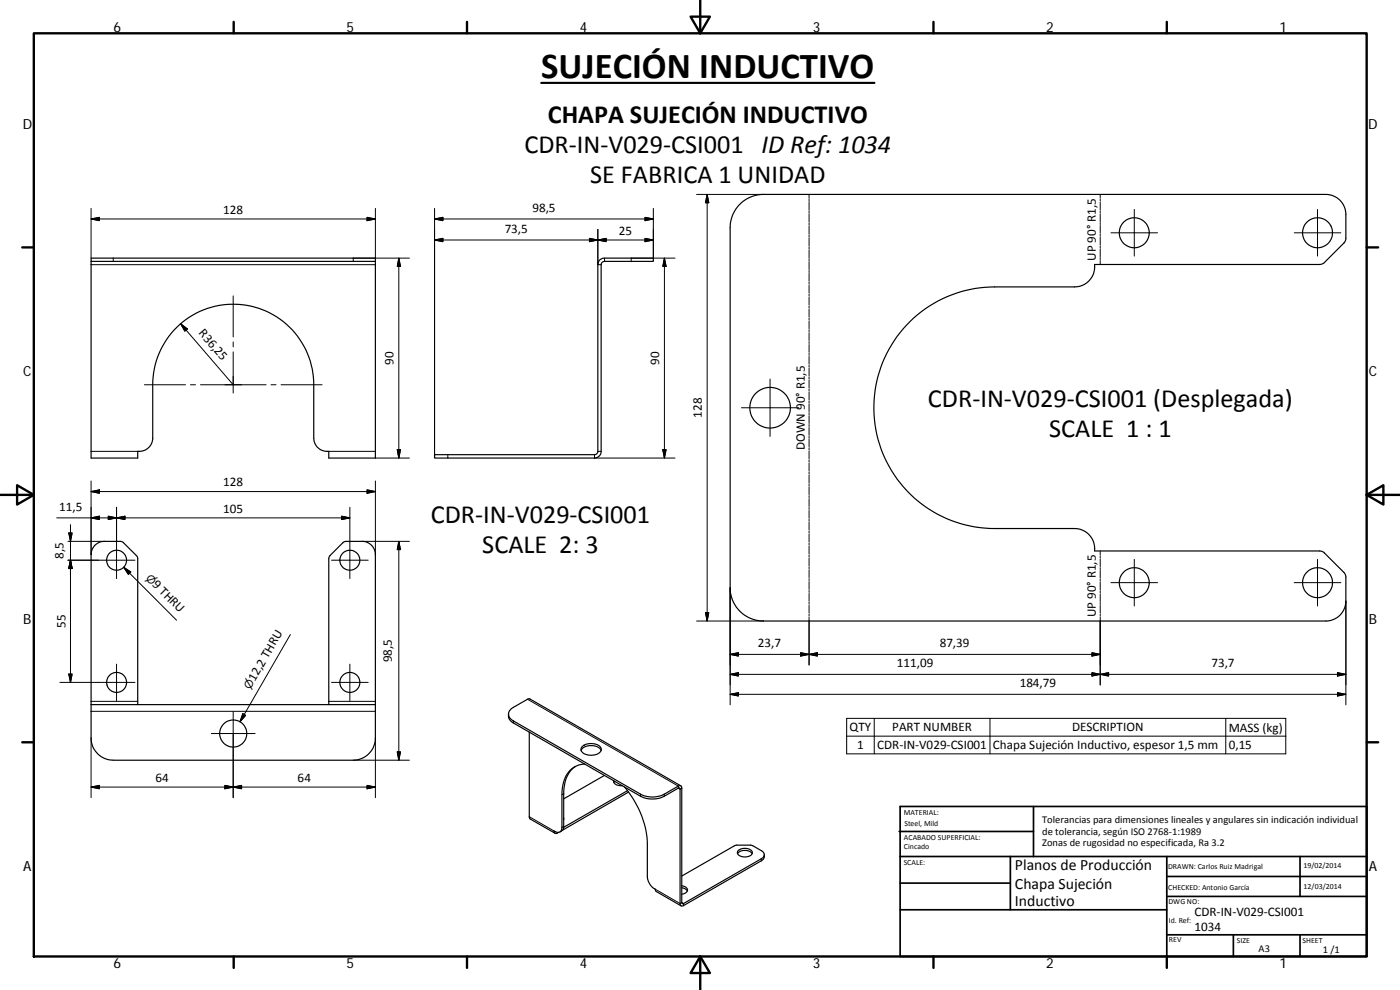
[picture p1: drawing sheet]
<svg xmlns="http://www.w3.org/2000/svg" width="420mm" height="297mm" viewBox="0 0 420 297" stroke-linecap="round" stroke-linejoin="round" font-family="sans-serif">
<g fill="none" stroke="#000" stroke-width=".36">
<path d="M27.3 77.4h85.4v1h-85.4zM27.3 78.4v59h14v-2a4.1 4.1 0 0 0 4.5-4v-16a24.2 24.2 0 0 1 24.2-24.1 24.2 24.2 0 0 1 24.2 24.1v16a4.1 4.1 0 0 0 4.5 4v2h14v-59M179.9 78.1l.8-.6 .7-.1h14.7v1h-14.7l-.6 .3-.4 .5v56.2a2 2 0 0 1-2 2h-48v-1h48l.8-.3 .2-.7v-56zM221.8 61.5a10 10 0 0 1 7.3-3.2h168.8a6 6 0 0 1 6 6v7.2l-.2 .9-6.4 6.6-.9 .3-67.9 .1a6.1 6.1 0 0 1-6 6.7h-24a36.2 36.2 0 0 0-36.2 36.2 36.2 36.2 0 0 0 36.2 36.3h24a6.1 6.1 0 0 1 6 6.7l67.9 .1 .9 .3 6.4 6.6 .2 .9v7.1a6 6 0 0 1-6 6h-168.8a10 10 0 0 1-10-10v-108a9.9 9.9 0 0 1 2.7-6.8zM27.3 211.4v-45a4 4 0 0 1 4-4l5.3 .1 4.3 4.2 .4 .7v44M27.3 211.4h85.4M98.7 211.4v-44l.3-.7 4.4-4.2 5.3-.1a4 4 0 0 1 4 4v45M112.7 211.4v10a6.7 6.7 0 0 1-6.7 6.7h-72a6.6 6.6 0 0 1-6.7-6.7v-10M152.6 214.3a2.48 2.48 0 0 0 1.5 2.6l38.1 22a8 8 0 0 0 7.1 0l4.4-2.5 .3 .1 .1 34.6a.63 .63 0 0 0 .3 .7 .63 .63 0 0 0 .7-.1l23.4-13.4 .7-.6 .2-1.2M158.8 219.6l.1 25.8 7.7 4.6M172.7 230a9.3 9.3 0 0 0-3.5 8.1v10.1l-.4 1-.8 .4M174.4 225.2a3.8 3.8 0 0 1 6 0"/>
<path d="M174.7 224a4.1 4.1 0 0 1 5.6 .4 1.82 1.82 0 0 1-2 2.1 3.3 3.3 0 0 1-3.9-1.6zM175.5 229.3a7.1 7.1 0 0 0-6.6 6.7l-.3 2.4v9.8a1.36 1.36 0 0 1-.7 1.5 1.36 1.36 0 0 1-1.6-.4 .75 .75 0 0 0 .5 .8 .75 .75 0 0 0 .8-.4M181.4 232.7l-12.2 7M184.2 234.3a1.94 1.94 0 0 0 2.6 1.4M184.5 234.4l-.3 .4M187.4 236.1a28.1 28.1 0 0 1 6.9 17.1v9.8a4.7 4.7 0 0 0 2.4 3.8l.3 .7 7.4 4.3M188.3 237.2l-19.1 11M188.6 237.7l-19.7 11.4M204.3 235.8l-45.4-26.2-4.8 2.6a2.15 2.15 0 0 0-1.5 2.1 2.15 2.15 0 0 0 1.5 2l38.1 22a7.8 7.8 0 0 0 7.1 0l4.3-2.4a.63 .63 0 0 1 .7-.1 .63 .63 0 0 1 .3 .7l.1 34.6h.4l23.4-13.4a1.28 1.28 0 0 0 .9-1.3 1.28 1.28 0 0 0-.9-1.2l-3.1-1.6-4.8 .1-16 9.1M169.2 245.4v.5M221.3 256.1a2.94 2.94 0 0 1 4.4 0M221.7 255.1a2.89 2.89 0 0 1 4.1 .6 2.21 2.21 0 0 1-3.2 1.3 1.13 1.13 0 0 1-1.1-.6 1.13 1.13 0 0 1 .2-1.3z"/>
<path d="M204.6 266.4l1.2 .4 .5 .6M204.6 265.8a1.35 1.35 0 0 1 1.6 1.7l-.6 .5-1 .3"/>
<circle cx="340.4" cy="69.8" r="4.5"/>
<circle cx="395.4" cy="69.8" r="4.5"/>
<circle cx="231.1" cy="122.4" r="6.1"/>
<circle cx="35" cy="168.1" r="3"/>
<circle cx="105" cy="168.1" r="2.99"/>
<circle cx="340.4" cy="174.8" r="4.5"/>
<circle cx="395.4" cy="174.8" r="4.5"/>
<circle cx="35" cy="204.7" r="3"/>
<circle cx="105" cy="204.7" r="3"/>
<circle cx="70" cy="220.1" r="4.1"/>
</g>
<g fill="none" stroke="#000" stroke-width=".3">
<path d="M209.1 58.3h20M212.2 58.3v128M212.2 58.3l.5 2.5h-1zM242.8 58.3v1.2M242.8 59.8v.6M330.2 58.3v1.2M330.2 59.8v.6M27.3 79.4h85.4M27.3 65.7l2.5-.5v1zM27.3 65.7h85.4M27.3 62.5v14.9M34 77.4v1"/>
<path d="M110.2 65.2l2.5 .5-2.5 .5zM112.7 62.5v14.9M119.7 77.4v60M119.7 77.4l.5 2.5h-1zM122.9 77.4h-16.9v1M130.4 62.5v73.9M130.4 72l2.5-.5v1zM130.4 65.7l2.5-.5v1zM130.4 65.7h65.7M130.4 72h65.7M176.9 71.5l2.5 .5-2.5 .5zM179.4 72l2.5-.5v1z"/>
<path d="M179.4 68.8v10.6h1M181.4 77.4v1M193.6 65.2l2.5 .5-2.5 .5zM193.6 71.5l2.5 .5-2.5 .5zM196.1 62.5v14.9M199.4 77.4v60M199.4 77.4l.5 2.5h-1zM202.6 77.4h-13.2v1M242.8 60.7v2.4M242.8 63.4v.6M242.8 64.3v2.4M242.8 66.9v.6"/>
<path d="M242.8 67.8v2.4M242.8 70.5v.6M242.8 71.4v2.4M242.8 74v.7M242.8 74.9v2.4M242.8 77.6v.6M242.8 78.5v2.4M330.2 60.7v2.3M330.2 63.3v.6M330.2 64.2v2.3M330.2 66.8v.6M330.2 67.7v2.3"/>
<path d="M330.2 70.3v.6M330.2 71.2v2.3M330.2 73.8v.6M330.2 74.7v2.3M330.2 77.3v.6M330.2 78.2v1.2M333.4 69.8h14M340.4 62.8v14M388.4 69.8h14M395.4 62.8v14M54.2 97.1l15.8 18.3M54.2 97.1l2 1.6-.7 .7z"/>
<path d="M70 88.8v12.3M242.8 81.2v.6M242.8 82v2.4M242.8 84.7v.6M242.8 85.6v2.3M242.8 88.3v.5M242.8 89.2v2.3M242.8 91.8v.6M242.8 92.7v2.4M242.8 95.4v.5M242.8 96.3v2.3M242.8 98.9v.6"/>
<path d="M242.8 99.8v2.4M43.3 115.4h12.4M57.2 115.4h1.5M60.2 115.4h19.7M70 102.6v1.5M70 105.6v12.3M81.3 115.4h1.5M84.3 115.4h12.4M231.1 113.7v17.2M242.8 102.5v.6M242.8 103.4v2.3M242.8 106v.6"/>
<path d="M242.8 106.9v2.4M242.8 109.6v.6M242.8 110.5v2.3M242.8 113.2v.5M242.8 114v2.4M242.8 116.7v.6M242.8 117.6v2.4M27.3 135.4h14M98.7 135.4h14M112.7 137.4h10.2M119.2 134.9h1l-.5 2.5zM134.4 136.4v1"/>
<path d="M178.4 136.4v1h24.2M179.4 135.4h1M198.9 134.9h1l-.5 2.5zM222.5 122.3h17.2M242.8 120.3v.5M242.8 121.2v2.3M242.8 123.8v.6M242.8 124.7v2.4M242.8 127.4v.6M242.8 128.3v2.3M242.8 130.9v.6M242.8 131.8v2.4"/>
<path d="M242.8 134.5v.6M242.8 135.4v2.3M242.8 138v.6M242.8 138.9v2.4M17 155.4h88M20.6 159.9h1l-.4 2.5zM21.2 157.4v47.3M27.3 147.5l2.5-.5v1zM27.3 155.4l2.5-.5v1zM27.3 147.5h85.4M27.3 144.3v22.1M32.5 154.9l2.5 .5-2.5 .5z"/>
<path d="M35 152.2v21.4M35 155.4l2.5-.5v1zM102.5 154.9l2.5 .5-2.5 .5zM105 152.2v21.4M110.2 147l2.5 .5-2.5 .5zM112.7 144.3v22.1M242.8 141.6v.6M242.8 142.5v2.3M242.8 145.2v.5M242.8 146.1v2.3M242.8 148.7v.6M242.8 149.6v2.4"/>
<path d="M242.8 152.3v.5M242.8 153.2v2.3M242.8 155.8v.6M242.8 156.7v2.4M242.8 159.4v.6M20.4 162.4h10.9M20.4 168.1h20.1M21.2 168.1l.4 2.5h-1zM37.1 170.2l2.2 1.4-.8 .7zM37.1 170.2l15.9 15.9M99.5 168.1h11M108.7 162.4h14.2"/>
<path d="M119.7 162.4v65.7M119.7 162.4l.5 2.5h-1zM219.1 176.3v35.2M242.8 160.3v2.3M242.8 162.9v.6M242.8 163.8v2.4M242.8 166.5v.6M242.8 167.4v2.3M242.8 170.1v.5M242.8 170.9v2.4M242.8 173.6v.6M242.8 174.5v2.3"/>
<path d="M242.8 177.2v.5M242.8 178.1v2.3M330.2 165.3v1.2M330.2 166.8v.6M330.2 167.7v2.3M330.2 170.3v.6M330.2 171.2v2.3M330.2 173.8v.6M330.2 174.7v2.3M330.2 177.3v.6M330.2 178.2v2.3M333.4 174.8h14"/>
<path d="M340.4 167.8v14M388.4 174.8h14M395.4 167.8v14M35 199.3v10.9M87.2 190.4l-15.2 26.2M105 199.3v10.9M209.1 186.3h20M211.7 183.8h1l-.5 2.5zM219.1 196.3l2.5-.5v1zM219.1 196.3h111.1M240.3 195.8l2.5 .5-2.5 .5zM242.8 196.3l2.5-.5v1z"/>
<path d="M242.8 180.7v.6M242.8 181.6v2.4M242.8 184.3v.5M242.8 185.2v14.3M327.7 195.8l2.5 .5-2.5 .5zM330.2 180.8v.6M330.2 181.7v2.3M330.2 184.3v.6M330.2 185.2v20.3M403.9 180.3v31.2M18 204.7h22.5M20.6 202.2h1l-.4 2.5z"/>
<path d="M27.3 213.4h85.4M27.3 210.4h14M70 213.5v25.8M72.9 214.1l.8 .6-1.7 1.9zM98.7 210.4h14M99.5 204.7h11M154.1 216.3v.6M158.3 209.8l45.3 26.1v.6l.5 .3 .5-.3M219.1 208.3l2.5-.5v1zM219.1 202.3l2.5-.5v1zM219.1 202.3h184.8M219.1 208.3h184.8"/>
<path d="M254.1 215.5h131.8v10.7h-131.8zM262.4 215.5v10.7M297.1 215.5v10.7M327.7 201.8l2.5 .5-2.5 .5zM330.2 202.3l2.5-.5v1zM367.9 215.5v10.7M401.4 201.8l2.5 .5-2.5 .5zM401.4 207.8l2.5 .5-2.5 .5zM27.3 221.4v17.9M27.3 236.2l2.5-.6v1.1zM27.3 236.2h85.4M63.4 220.1h13.2"/>
<path d="M67.5 235.6l2.5 .6-2.5 .5zM70 236.2l2.5-.6v1.1zM106 228.1h16.9M110.2 235.6l2.5 .6-2.5 .5zM112.7 221.4v17.9M119.2 225.6h1l-.5 2.5zM169.2 238.1l-.6 .3M192.2 238.3v.6M199.3 238.3v.6M254.1 220.9h131.8M158.8 245l7.5 4.3M169.2 247.9l-.6 .3"/>
<path d="M228.5 257.7v.6M196.7 266.8l7.4 4.3 .5-.3 .5 .3v.6"/>
</g>
<g fill="none" stroke="#000" stroke-width=".71">
<path d="M10.1 10h400.1v277h-400.1zM70.1 6.6v3.4M140.2 6.6v3.4M207.3 5h5.8l-2.9 5zM210.2 0v10M280.2 6.6v3.4M350.2 6.6v3.4M6.7 74.2h3.4M410.2 74.2h3.4M.2 148.5h9.9M5.1 145.6l5 2.9-5 2.9zM410.2 148.5l5-2.9v5.8z"/>
<path d="M410.2 148.5h9.9M6.7 222.7h3.4M410.2 222.7h3.4M70.1 287v3.4M140.2 287v3.4M210.2 287l2.9 5h-5.8zM210.2 287v10M280.2 287v3.4M350.2 287v3.4"/>
</g>
<g fill="none" stroke="#000" stroke-width=".51">
<path d="M269.8 249.5h40.4M270.1 257h140.1M270.1 242h140.1v45h-140.1zM303.2 257v16M310.2 242v15M350.2 257v30M390.2 257v12M270.1 273h80.1M270.1 265h33.1M350.2 269h60M350.2 263h60M350.2 280.5h60"/>
<path d="M370.2 280.5v6.5M390.2 280.5v6.5"/>
</g>
<g fill="#000" stroke="#000" stroke-width=".3">
<path d="M27.3 65.7l2.5-.5v1zM110.2 65.2l2.5 .5-2.5 .5zM119.7 77.4l.5 2.5h-1zM130.4 72l2.5-.5v1zM130.4 65.7l2.5-.5v1zM176.9 71.5l2.5 .5-2.5 .5zM179.4 72l2.5-.5v1zM193.6 65.2l2.5 .5-2.5 .5zM193.6 71.5l2.5 .5-2.5 .5zM199.4 77.4l.5 2.5h-1zM212.2 58.3l.5 2.5h-1zM54.2 97.1l2 1.6-.7 .7z"/>
<path d="M119.2 134.9h1l-.5 2.5zM198.9 134.9h1l-.5 2.5zM20.6 159.9h1l-.4 2.5zM27.3 147.5l2.5-.5v1zM27.3 155.4l2.5-.5v1zM32.5 154.9l2.5 .5-2.5 .5zM35 155.4l2.5-.5v1zM102.5 154.9l2.5 .5-2.5 .5zM110.2 147l2.5 .5-2.5 .5zM21.2 168.1l.4 2.5h-1zM37.1 170.2l2.2 1.4-.8 .7zM119.7 162.4l.5 2.5h-1z"/>
<path d="M211.7 183.8h1l-.5 2.5zM219.1 196.3l2.5-.5v1zM240.3 195.8l2.5 .5-2.5 .5zM242.8 196.3l2.5-.5v1zM327.7 195.8l2.5 .5-2.5 .5zM20.6 202.2h1l-.4 2.5zM72.9 214.1l.8 .6-1.7 1.9zM219.1 208.3l2.5-.5v1zM219.1 202.3l2.5-.5v1zM327.7 201.8l2.5 .5-2.5 .5zM330.2 202.3l2.5-.5v1zM401.4 201.8l2.5 .5-2.5 .5z"/>
<path d="M401.4 207.8l2.5 .5-2.5 .5zM27.3 236.2l2.5-.6v1.1zM67.5 235.6l2.5 .6-2.5 .5zM70 236.2l2.5-.6v1.1zM110.2 235.6l2.5 .6-2.5 .5zM119.2 225.6h1l-.5 2.5z"/>
</g>
<path d="M162.4 24.9h100" fill="none" stroke="#000" stroke-width=".63"/>
<text font-size="11" x="162.4" y="23.3">SUJECIÓN INDUCTIVO</text>
<g font-size="7.9">
<text x="164.4" y="37">CHAPA SUJECIÓN INDUCTIVO</text>
<text x="157.4" y="46">CDR‐IN‐V029‐CSI001 ID Ref: 1034</text>
<text x="177.1" y="55">SE FABRICA 1 UNIDAD</text>
<text x="278.5" y="122.2">CDR‐IN‐V029‐CSI001 (Desplegada)</text>
<text x="314.9" y="131.2">SCALE 1 : 1</text>
<text x="129.3" y="156.8">CDR‐IN‐V029‐CSI001</text>
<text x="144.7" y="165.8">SCALE 2: 3</text>
</g>
<g font-size="4.7">
<text x="304.6" y="261.2">Planos de Producción</text>
<text x="304.6" y="266.6">Chapa Sujeción</text>
<text x="304.6" y="272">Inductivo</text>
</g>
<g font-size="4.2">
<text x="34" y="9.6">6</text>
<text x="104" y="9.6">5</text>
<text x="174" y="9.6">4</text>
<text x="244" y="9.6">3</text>
<text x="314" y="9.6">2</text>
<text x="384" y="9.6">1</text>
<text x="6.8" y="38.7">D</text>
<text x="410.6" y="38.7">D</text>
<text x="7" y="112.9">C</text>
<text x="410.8" y="112.9">C</text>
<text x="7" y="187.1">B</text>
<text x="410.8" y="187.1">B</text>
<text x="7" y="261.3">A</text>
<text x="410.8" y="261.3">A</text>
<text x="34" y="290.4">6</text>
<text x="104" y="290.4">5</text>
<text x="174" y="290.4">4</text>
<text x="244" y="290.4">3</text>
<text x="314" y="290.4">2</text>
<text x="384" y="290.4">1</text>
</g>
<g font-size="3.9">
<text x="67" y="64.2">128</text>
<text x="159.8" y="63.6">98,5</text>
<text x="151.5" y="70">73,5</text>
<text x="185.8" y="70.5">25</text>
<text x="328.9" y="78.3" transform="rotate(-90 328.9 78.3)">UP 90° R1,5</text>
<text x="59.4" y="100" transform="rotate(49 59.4 100)">R36,25</text>
<text x="118.1" y="109.5" transform="rotate(-90 118.1 109.5)">90</text>
<text x="197.9" y="109.5" transform="rotate(-90 197.9 109.5)">90</text>
<text x="210.7" y="125.3" transform="rotate(-90 210.7 125.3)">128</text>
<text x="241.5" y="135" transform="rotate(-90 241.5 135)">DOWN 90° R1,5</text>
<text x="67" y="145.9">128</text>
<text x="17.8" y="153.3">11,5</text>
<text x="67" y="153.8">105</text>
<text x="19.1" y="167.7" transform="rotate(-90 19.1 167.7)">8,5</text>
<text x="45.6" y="175.6" transform="rotate(45 45.6 175.6)">9 THRU</text>
<text x="328.9" y="185.2" transform="rotate(-90 328.9 185.2)">UP 90° R1,5</text>
<text x="19.6" y="188.4" transform="rotate(-90 19.6 188.4)">55</text>
<text x="227.5" y="194.2">23,7</text>
<text x="282" y="194.2">87,39</text>
<text x="117.6" y="198.7" transform="rotate(-90 117.6 198.7)">98,5</text>
<text x="269.2" y="200.2">111,09</text>
<text x="363.5" y="200.2">73,7</text>
<text x="76.5" y="204.6" transform="rotate(-60 76.5 204.6)">12,2 THRU</text>
<text x="306" y="206.2">184,79</text>
<text x="255" y="219.5">QTY</text>
<text x="267.8" y="219.5">PART NUMBER</text>
<text x="321.7" y="219.5">DESCRIPTION</text>
<text x="368.8" y="219.5">MASS (kg)</text>
<text x="257.2" y="224.7">1</text>
<text x="263.3" y="224.7">CDR‐IN‐V029‐CSI001</text>
<text x="298" y="224.9">Chapa Sujeción Inductivo, espesor 1,5 mm</text>
<text x="368.8" y="224.7">0,15</text>
<text x="46.7" y="234.6">64</text>
<text x="89.3" y="234.6">64</text>
<text x="358.5" y="274.9">CDR‐IN‐V029‐CSI001</text>
<text x="358.5" y="279.4">1034</text>
</g>
<g font-size="3.3">
<text x="43.6" y="173.6" transform="rotate(45 43.6 173.6)">⌀</text>
<text x="75.1" y="207" transform="rotate(-60 75.1 207)">⌀</text>
</g>
<g font-size="3.1">
<text x="312.8" y="246.8">Tolerancias para dimensiones lineales y angulares sin indicación individual</text>
<text x="312.8" y="250.4">de tolerancia, según ISO 2768‐1:1989</text>
<text x="312.8" y="254">Zonas de rugosidad no especificada, Ra 3.2</text>
<text x="377.7" y="285.6">A3</text>
<text x="397" y="285.9">1 /1</text>
</g>
<g font-size="2.4">
<text x="271.2" y="244.4">MATERIAL:</text>
<text x="271.3" y="251.9">ACABADO SUPERFICIAL:</text>
<text x="271.4" y="247.9">Steel, Mild</text>
<text x="271.3" y="254.6">Cincado</text>
<text x="271.2" y="259.7">SCALE:</text>
<text x="350.6" y="260.8">DRAWN: Carlos Ruiz Madrigal</text>
<text x="391.2" y="260.6">19/02/2014</text>
<text x="350.6" y="267">CHECKED: Antonio García</text>
<text x="391.2" y="266.6">12/03/2014</text>
<text x="350.7" y="271.4">DWG NO:</text>
<text x="350.8" y="276.8">Id. Ref:</text>
<text x="350.8" y="282.8">REV</text>
<text x="371.2" y="282.9">SIZE</text>
<text x="390.9" y="282.9">SHEET</text>
</g>
</svg>
